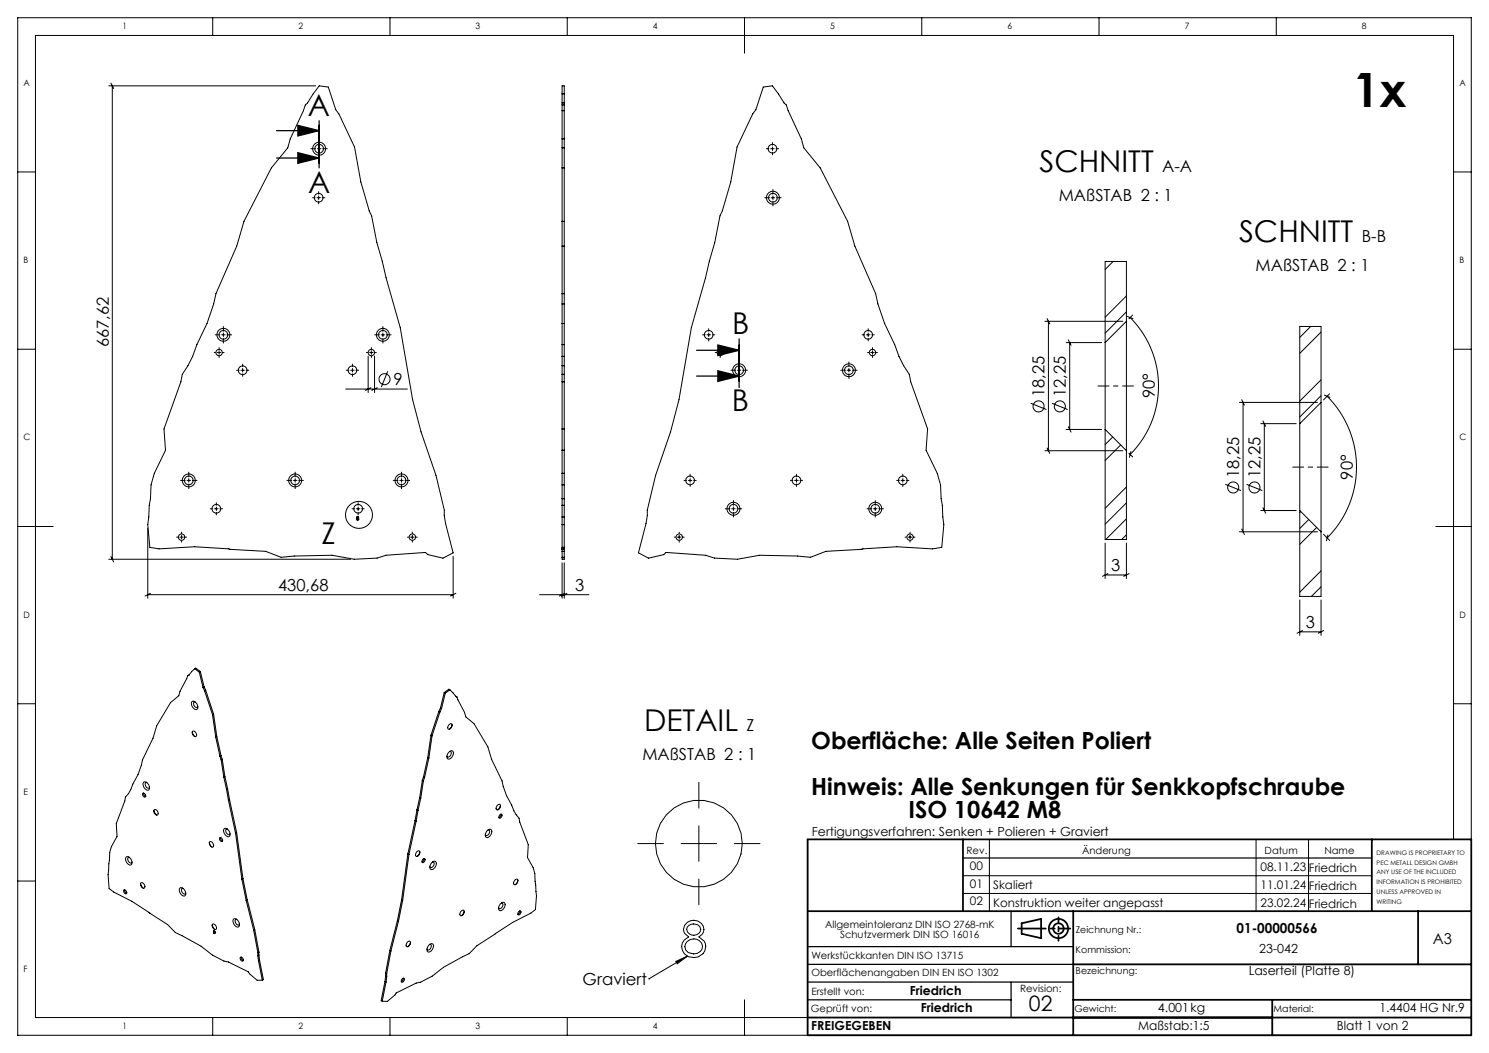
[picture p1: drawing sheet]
<svg xmlns="http://www.w3.org/2000/svg" width="420mm" height="297mm" viewBox="0 0 420 297" stroke-linecap="round" stroke-linejoin="round" font-family="sans-serif">
<g fill="none" stroke="#000" stroke-width=".28">
<path d="M60 5v5M110 5v5M160 5v5M210 5v10M260 5v5M310 5v5M360 5v5M30.7 24.2h58.3M31.3 23.5l.8 1.5M31.7 24.2v133.5M90 39.6v1.3M90 24.2l2.6 .4 2.1 6.3 .9 1.2 4.4 9.4 1.8 9.8 2.3 8.2 .7 1.4 1.5 7.5 6.6 24 3.5 20.3 2.4 9.1 4.2 12.3 2.3 9.8v1.5l.4 2.3 2.1 8.2-2.8 1.5-4.3-1-.7-.6-11.1 .8-2.5 .8-6.5 .3-6.3-1.1-10.6 .2-3.7 .4-4.4-1.7-20-1.3-10 .6-2.6-.4-.6-6.4 .4-5.5 .3-1.8 .2-3.9 .9-3.3 3.2-6.5-.4-6 4.7-13.3 .4-2.1 1.6-2.4 1.3-2.7 1.2-3.3 2.9-6 1.9-5.5 .6-2.9 5.9-13.4 2-7 7.7-15 4.7-5.7 .7-2.5 3.7-8 .5-1.6 .6-.6z"/>
<path d="M158.6 24.2h.6v133.5h-.6zM158.6 39.2h.6M158.6 31.2h.6M158.6 29.6h.6M158.6 29h.6M158.6 26.5h.6M215.3 24.6l2.6-.4 3.3 4.8 .6 .6 .5 1.6 3.7 8 .7 2.5 4.7 5.7 7.7 15 2 7 5.9 13.4 .6 2.9 1.9 5.5 2.9 6 1.2 3.3 1.3 2.7 1.6 2.4 .4 2.1 4.7 13.3-.4 6 3.2 6.5 .9 3.3 .2 3.9 .3 1.8 .4 5.5-.6 6.4-2.6 .4-10-.6-20 1.3-4.4 1.7-3.7-.4-10.6-.2-6.3 1.1-6.5-.3-2.4-.8-11.2-.8-.7 .6-4.2 1-2.9-1.5 2.1-8.2 .4-2.3v-1.5l2.3-9.8 4.2-12.3 2.4-9.1 3.5-20.3 6.6-24 1.5-7.5 .7-1.4 2.3-8.2 1.8-9.8 4.4-9.4 .9-1.2zM5 48.5h5M87.7 41.9h1.3M88.2 55.8h.7M89.4 55.8h1M89.5 41.9h1"/>
<path d="M89.9 54v.8M89.9 55.3v1M89.9 56.8v.7M90 41.4v1M90 42.9v1.4M90.9 55.8h.7M91 41.9h1.3M158.6 47.4h.6M158.6 41.7h.6M215.7 55.8h1.3M216.2 41.9h.7M217.4 41.9h1"/>
<path d="M217.5 55.8h1M217.9 40.2v.7M217.9 41.4v1M217.9 42.9v.8M218 53.4v1.4M218 55.3v1M218 56.8v1.3M218.9 41.9h.7M219 55.8h1.3M410 48.5h5M158.6 69.4h.6M158.6 62.4h.6"/>
<path d="M314 73.7l-2.3 2.3M5 98.5h5M60.4 99.4h.4M60.7 94.4h1.3M61.3 99.4h1M61.8 98v.4M61.8 98.9v1M62.5 94.4h1M62.8 99.4h.4M63 92.1v1.3M63 93.9v1M63 95.4v1.4"/>
<path d="M64 94.4h1.3M103.3 99.4h.4M104.2 99.4h1M104.7 98v.4M104.7 98.9v1M105.7 94.4h1.3M105.7 99.4h.4M107.5 94.4h1M108 92.1v1.3M108 93.9v1M108 95.4v1.4M109 94.4h1.3"/>
<path d="M158.6 97.2h.6M158.6 91.2h.6M158.6 85.7h.6M158.6 82.8h.6M198.2 94.4h.7M199.4 94.4h1M199.9 92.7v.7M199.9 93.9v1M199.9 95.4v.8M200.9 94.4h.7M201.8 99.4h.4M202.7 99.4h1"/>
<path d="M203.2 98v.4M203.2 98.9v1M204.2 99.4h.4M243.2 94.4h.7M244.4 94.4h1M244.7 99.4h.4M244.9 92.7v.7M244.9 93.9v1M244.9 95.4v.8M245.6 99.4h1M245.9 94.4h.7M246.1 98v.4"/>
<path d="M246.1 98.9v1M247.1 99.4h.4M294.7 90.6h22M295.3 89.9l.8 1.5M295.7 90.6v36.5M300.7 96.6h10M301.3 95.9l.8 1.5M301.7 96.6v24.5M311.7 96.6v24.5M317.7 83.5l-6 6M317.7 88l-6 6M317.7 90.6v-16.9h-6v22.9"/>
<path d="M317.7 90.6v36.5M317.7 90.6l-6 6M318 89.3l1.6 .6M318.8 89.6a27.3 27.3 0 0 1 0 38.6M319.5 88.9l-1.1 1M369.7 92.1l-3.1 3.1M372.6 93.7l-6 6M410 98.5h5M61.8 100.4v.4M66.7 104.4h.7M67.9 104.4h1M68.4 102.7v.7"/>
<path d="M68.4 103.9v1M68.4 105.4v.8M69.4 104.4h.8M97.5 109.7h17.4M97.7 104.4h.7M98.9 104.4h1M99.4 102.7v.7M99.4 103.9v1M99.4 105.4v.8M100.4 104.4h.7M103.8 100.4v10.3M104.6 109.3l-1.5 .8"/>
<path d="M104.7 100.4v.4M105.6 100.4v10.3M106.4 109.3l-1.5 .8M109.4 104.7l-1.8 4.5M158.6 107.7h.6M158.6 105.6h.6M158.6 103.2h.6M158.6 100.5h.6M203.2 100.4v.4M206.2 104.4h1.3M208 104.4h1M208.5 102.1v1.3"/>
<path d="M208.5 103.9v1M208.5 105.4v1.4M209.5 104.4h1.3M237.1 104.4h1.4M239 104.4h1M239.5 102.1v1.3M239.5 103.9v1M239.5 105.4v1.4M240.5 104.4h1.3M246.1 100.4v.4M290.7 113.7l4.5 1.8M296.7 113.7l4.5 1.8"/>
<path d="M349.6 113.5h22M350.2 112.7l.8 1.6M350.6 113.5v36.5M355.6 119.5h10M356.2 118.7l.8 1.6M356.6 119.5v24.5M366.6 119.5v24.5M372.6 113.5v-21.4h-6v27.4M372.6 113.5v36.5M372.6 113.5l-6 6M372.6 107.1l-6 6M372.6 111.6l-6 6"/>
<path d="M373.6 111.4l1.5 .7M374.3 111.8a28.3 28.3 0 0 1 0 39.9M375.1 111.1l-1.8 1.7M50.9 135.5h1.3M52.7 135.5h1M53.2 133.2v1.3M53.2 135v1M53.2 136.5v1.3M54.2 135.5h1.4M80.9 135.5h1.3M82.7 135.5h1M83.2 133.2v1.3"/>
<path d="M83.2 135v1M83.2 136.5v1.3M84.2 135.5h1.4M110.9 135.5h1.3M112.7 135.5h1M113.2 133.2v1.3M113.2 135v1M113.2 136.5v1.3M114.2 135.5h1.4M158.6 136.8h.6M158.6 133.5h.6M158.6 127h.6"/>
<path d="M158.6 121h.6M192.9 135.5h.8M194.2 135.5h1M194.7 133.8v.7M194.7 135v1M194.7 136.5v.7M195.7 135.5h.7M222.9 135.5h.8M224.2 135.5h1M224.7 133.8v.7M224.7 135v1M224.7 136.5v.7"/>
<path d="M225.7 135.5h.7M252.9 135.5h.8M254.2 135.5h1M254.7 133.8v.7M254.7 135v1M254.7 136.5v.7M255.7 135.5h.7M294.7 127.1h22M295.3 126.4l.8 1.5M300.7 121.1h10M301.3 120.4l.8 1.5M311.7 121.1v31.1h6v-25.1"/>
<path d="M311.7 121.1l6 6M313.9 123.3l-2.2 2.1M316.1 125.5l-4.4 4.4M317.7 137.4l-6 6M318.4 127.8l1.1 1.1M319 127.4l-.4 1.6M345.6 136.6l4.5 1.8M351.6 136.6l4.5 1.8M5 148.5h10M30.7 157.7h68.2M31.3 157l.8 1.5M41.7 149v19.7"/>
<path d="M49.8 151.5h.4M50.7 151.5h1M51.2 150.1v.4M51.2 151v1M51.2 152.5v.4M52.2 151.5h.4M59.3 143.5h.7M60.5 143.5h1M61 141.8v.7M61 143v1M61 144.5v.7M62 143.5h.7"/>
<path d="M99.3 143.5h.7M100.5 143.5h1M100.7 145.7a.26 .26 0 0 1 .4 0 .26 .26 0 0 1-.1 .4l.2 .2a.31 .31 0 0 1-.2 .4 .31 .31 0 0 1-.4-.1 .31 .31 0 0 1 .1-.5zM101 141.8v.7M101 143v1M101 144.5v.7M102 143.5h.7M114.9 151.5h.4M115.8 151.5h1M116.3 150.1v.4M116.3 151v1M116.3 152.5v.4"/>
<path d="M117.3 151.5h.4M127.8 156.9v11.8M158.6 158.7v10M158.6 148h.6M158.6 154.4h.6M158.6 145.8h.6M158.6 142.5h.6M158.6 140.7h.6M158.6 154.8h.6M158.6 154.9h.6M158.6 155h.6M158.6 155.5h.6"/>
<path d="M158.6 157.2h.6M159.2 158.7v10M190.2 151.5h.4M191.1 151.5h1M191.6 150.1v.4M191.6 151v1M191.6 152.5v.4M192.6 151.5h.4M204.6 143.5h1.3M206.4 143.5h1M206.9 141.2v1.3M206.9 143v1"/>
<path d="M206.9 144.5v1.3M207.9 143.5h1.3M244.6 143.5h1.3M246.4 143.5h1M246.9 141.2v1.3M246.9 143v1M246.9 144.5v1.3M247.9 143.5h1.3M255.3 151.5h.4M256.2 151.5h1M256.7 150.1v.4M256.7 151v1"/>
<path d="M256.7 152.5v.4M257.7 151.5h.4M311.7 153.2v10M317.7 141.8l-6 6M317.7 146.3l-5.8 5.9M317.7 150.8l-1.3 1.4M317.7 153.2v10M349.6 150h22M350.2 149.2l.8 1.6M355.6 144h10M356.2 143.2l.8 1.6M366.6 144v24.2h6v-18.2"/>
<path d="M366.6 144l6 6M366.9 144.3l-.3 .3M369.2 146.5l-2.6 2.6M371.4 148.8l-4.8 4.7M373.3 150.7l1.8 1.7M374.6 150.9l-.5 1.6M405 148.5h10M41.7 167.7h86.1M42.4 167.4l-1.5 .7M128.6 167.4l-1.5 .7M152.2 167.7h13.9M159.3 167.4l-1.5 .7"/>
<path d="M159.9 167.4l-1.5 .7M311.7 162.2h6M312.5 161.8l-1.5 .8M318.5 161.8l-1.5 .8M366.6 169.2v10M366.6 178.2h6M367.4 177.8l-1.5 .8M372.6 161l-6 6M372.6 165.5l-2.7 2.7M372.6 169.2v10M373.4 177.8l-1.5 .8M5 198.5h5"/>
<path d="M53.2 190.5l-.3 .1-2.1 4.4-.4 1.2-2.3 2-3.9 6.5-1 3.5-3 6.1-1.3 4.2-1.4 2.6-.6 1.6-1.5 2.1-.2 1.1-2.4 6.4 .2 3.6-1.6 2.9-.4 1.6-.1 2.3a35.2 35.2 0 0 0-.1 7.9l1.3 1 5.1 2.6 10.1 6.6 2.2 2.2 7.2 3.9 3.2 2.5 3.3 1.7 1.2 .2 5.7 2.8 .3 .6 2.1 1.8h1.5M53.3 190.4h-.1M54.1 197.9a1.45 1.45 0 0 1 1.6 2 1.09 1.09 0 0 1-1.1 0 1.09 1.09 0 0 1-.6-1zM54.9 188.6l-1.7 1.9M54.9 188.6l1.3 1M54.9 188.6l.3-.2 1.3 1M55.1 198a.61 .61 0 0 0-.6 .5 .61 .61 0 0 0 .3 .7 .5 .5 0 0 0 .5 .4 .5 .5 0 0 0 .5-.3M56.2 189.6l1.1 4.3M56.5 189.4l-.3 .2M56.5 189.4l1.1 4.3M57.3 193.9l.4 .9M57.6 193.7l-.3 .2"/>
<path d="M57.6 193.7l.4 1M57.7 194.8l2.2 6.8M58 194.7l-.3 .1M58 194.7l2.2 6.7M124.2 199.7l.3 .1M124.2 199.7l-.4 .9M124.5 199.8l-.4 1M125.3 195.3l.3 .2M125.3 195.3l-1.1 4.4M125.6 195.5l-1.1 4.3M126.9 194.6l1.7 1.8M126.9 194.6l-1.3 .9"/>
<path d="M126.9 194.6l-.3-.2-1.3 .9M128.5 196.4h.1M128.6 196.4l.3 .2 2.1 4.3 .4 1.3 2.3 1.9 3.9 6.6 1 3.5 3 6.1 1.3 4.1 1.4 2.7 .6 1.6 1.5 2.1 .2 1.1 2.4 6.3-.2 3.7 1.6 2.8 .5 1.7v2.2a35.2 35.2 0 0 1 .1 8l-1.3 1-5.1 2.6-10.1 6.5-2.2 2.3-7.2 3.8-3.2 2.5-3.2 1.7-1.3 .3-5.7 2.8-.3 .5-2.1 1.8h-1.5M410 198.5h5M54.2 206.5l.8 1.3M54.4 206.2a.95 .95 0 0 1 .9 .5 .95 .95 0 0 1-.1 1.1 1.07 1.07 0 0 1-.8-1.6zM59.9 201.6l.9 6.3M60.2 201.4l-.3 .2M60.2 201.4l.9 6.3M60.8 207.9l1.2 5.4M61.1 207.7l-.3 .2M61.1 207.7l1.2 5.4"/>
<path d="M62 213.3l.4 1M62.3 213.1l-.3 .2M62.3 213.1l.4 1M62.4 214.3l.7 4.9M62.7 214.1l-.3 .2M62.7 214.1l.7 4.9M63.1 219.2l.8 3.4M63.4 219l-.3 .2M63.4 219l.8 3.5M119.5 219.1l.3 .1M119.5 219.1l-.4 1M119.8 219.2l-.4 1.1"/>
<path d="M120.7 213.6l.3 .2M120.7 213.6l-1.2 5.5M121 213.8l-1.2 5.4M121.6 207.4l.3 .1M121.6 207.4l-.9 6.2M121.9 207.5l-.9 6.3M123.8 200.6l.3 .2M123.8 200.6l-2.2 6.8M124.1 200.8l-2.2 6.7M126.6 212.1a.7 .7 0 0 1 1-.3 .7 .7 0 0 1 .2 1 1.09 1.09 0 0 1-.5 1.1 1.09 1.09 0 0 1-1.2-.1 1.75 1.75 0 0 1 .5-1.7zM126.7 204.4a.48 .48 0 0 1 .7-.2 .48 .48 0 0 1 .1 .7 .65 .65 0 0 1-.4 .7 .65 .65 0 0 1-.8-.2zM126.8 212a.61 .61 0 0 1 .6 .5 .61 .61 0 0 1-.4 .6 .5 .5 0 0 1-.4 .4 .5 .5 0 0 1-.5-.2"/>
<path d="M127.5 204.4l-.7 1.3M40.3 223.8a.64 .64 0 0 1 .7 .3 .64 .64 0 0 1-.2 .7 .85 .85 0 0 1-.5-1zM40.5 220.7a1.45 1.45 0 0 1 1.6 1.9 1.09 1.09 0 0 1-1.2 0 1.09 1.09 0 0 1-.5-1zM40.5 223.7l.2 .6 .4 .4M41.4 220.7a.61 .61 0 0 0-.5 .5 .61 .61 0 0 0 .3 .7 .5 .5 0 0 0 .4 .4 .5 .5 0 0 0 .6-.3M43.4 228.6l.7 1.3M43.5 228.4a.95 .95 0 0 1 1 .5 .95 .95 0 0 1-.1 1 1.07 1.07 0 0 1-.9-1.5zM59 237.6l.8 1.3M59.2 237.4a.95 .95 0 0 1 .9 .5 .95 .95 0 0 1-.1 1 1.07 1.07 0 0 1-.8-1.5zM62 236.3a.64 .64 0 0 1 .7 .3 .64 .64 0 0 1-.2 .8 .85 .85 0 0 1-.5-1.1zM62.2 236.2l.1 .6 .5 .4M63.2 233.8a1.45 1.45 0 0 1 1.6 1.9 1.09 1.09 0 0 1-1.1 .1 1.09 1.09 0 0 1-.6-1.1z"/>
<path d="M63.9 222.6l.5 3.1M64.1 233.9a.61 .61 0 0 0-.5 .5 .61 .61 0 0 0 .3 .6 .5 .5 0 0 0 .5 .4 .5 .5 0 0 0 .5-.3M64.2 222.5l-.3 .1M64.2 222.5l.5 3M64.4 225.7l2.1 9.4M64.7 225.5l-.3 .2M64.7 225.5l2.1 9.4M66.5 235.1l1.7 12.8M66.8 234.9l-.3 .2M66.8 234.9l1.7 12.9M117.1 231.5l.3 .1M117.1 231.5l-2 9.3"/>
<path d="M117.4 231.6l-2 9.4M117.6 228.4l.3 .2M117.6 228.4l-.5 3.1M117.9 228.6l-.5 3M118.4 224.9l.3 .2M118.4 224.9l-.8 3.5M118.7 225.1l-.8 3.5M119.1 220.1l.3 .2M119.1 220.1l-.7 4.8M119.4 220.3l-.7 4.8M137.4 234.3a.7 .7 0 0 1 1.1-.4 .7 .7 0 0 1 .2 1.1 1.09 1.09 0 0 1-.6 1 1.09 1.09 0 0 1-1.1 0 1.75 1.75 0 0 1 .4-1.7zM137.6 234.1a.61 .61 0 0 1 .6 .5 .61 .61 0 0 1-.3 .7 .5 .5 0 0 1-.5 .4 .5 .5 0 0 1-.5-.3"/>
<path d="M140.3 227.1a.48 .48 0 0 1 .7-.2 .48 .48 0 0 1 .1 .8 .65 .65 0 0 1-.4 .6 .65 .65 0 0 1-.8-.1zM141 229.8a.41 .41 0 0 1 .6 0 .41 .41 0 0 1-.1 .6 .43 .43 0 0 1-.7 .3 .43 .43 0 0 1 .1-.7zM141.2 227.1l-.8 1.3M141.3 229.6l-.1 .7-.5 .3M179.9 237.9h7.2M192.1 237.9h10M197.1 220.7v7.2M197.1 232.9v10M207.1 237.9h7.3M227.8 236.8v55.2M279.1 236.8v20.2M354.3 236.8v20.2"/>
<path d="M369.1 236.8v20.2M410 236.8v-226.8h-400v277h217.8M415 236.8v-231.8h-410v287h410M5 248.5h5M34.9 251a.64 .64 0 0 1 .7 .4 .64 .64 0 0 1-.1 .7 .85 .85 0 0 1-.6-1.1zM35.2 251l.1 .6 .4 .3M35.6 241.8a1.45 1.45 0 0 1 1.6 1.9 1.09 1.09 0 0 1-1.2 0 1.09 1.09 0 0 1-.5-1zM36.5 241.9a.61 .61 0 0 0-.6 .4 .61 .61 0 0 0 .4 .7 .5 .5 0 0 0 .4 .4 .5 .5 0 0 0 .5-.3M39.7 249.2l.7 1.3M39.8 249a.95 .95 0 0 1 .9 .5 .95 .95 0 0 1-.1 1 1.07 1.07 0 0 1-.8-1.5zM50.7 250.5a1.45 1.45 0 0 1 1.6 1.9 1.09 1.09 0 0 1-1.1 .1 1.09 1.09 0 0 1-.6-1zM51.6 250.6a.61 .61 0 0 0-.5 .5 .61 .61 0 0 0 .3 .7 .5 .5 0 0 0 .5 .4 .5 .5 0 0 0 .5-.3"/>
<path d="M65.9 259.3a1.45 1.45 0 0 1 1.6 1.9 1.09 1.09 0 0 1-1.2 0 1.09 1.09 0 0 1-.5-1zM66.8 259.3a.61 .61 0 0 0-.6 .5 .61 .61 0 0 0 .4 .7 .5 .5 0 0 0 .4 .4 .5 .5 0 0 0 .5-.3M68.2 247.9l1.2 6M68.5 247.8l-.3 .1M68.5 247.8l1.2 5.9M69.4 253.9l2.1 8.4M69.7 253.7l-.3 .2M69.7 253.7l2.1 8.4M112.1 259.7l.3 .2M112.1 259.7l-2.1 8.4M112.4 259.9l-2.1 8.3M113.3 253.7l.3 .2"/>
<path d="M113.3 253.7l-1.2 6M113.6 253.9l-1.2 6M115.1 240.8l.3 .2M115.1 240.8l-1.8 12.9M115.4 241l-1.8 12.9M117.6 240.2a.48 .48 0 0 1 .7-.2 .48 .48 0 0 1 .1 .8 .65 .65 0 0 1-.4 .7 .65 .65 0 0 1-.8-.2zM118.4 240.3l-.7 1.2M119.3 242.4a.41 .41 0 0 1 .6-.1 .41 .41 0 0 1-.1 .7 .43 .43 0 0 1-.7 .2 .43 .43 0 0 1 .1-.7zM119.6 242.2l-.1 .6-.5 .3M121.8 243.3a.7 .7 0 0 1 1-.3 .7 .7 0 0 1 .2 1 1.09 1.09 0 0 1-.5 1 1.09 1.09 0 0 1-1.2 0 1.75 1.75 0 0 1 .5-1.7zM122 243.1a.61 .61 0 0 1 .6 .5 .61 .61 0 0 1-.4 .7 .5 .5 0 0 1-.4 .4 .5 .5 0 0 1-.5-.3M130.1 257a.48 .48 0 0 1 .7-.2 .48 .48 0 0 1 .1 .7 .65 .65 0 0 1-.4 .7 .65 .65 0 0 1-.8-.2z"/>
<path d="M130.9 257l-.7 1.3M141.2 254.9a.7 .7 0 0 1 1-.3 .7 .7 0 0 1 .2 1 1.09 1.09 0 0 1-.5 1 1.09 1.09 0 0 1-1.2 0 1.75 1.75 0 0 1 .5-1.7zM141.4 254.7a.61 .61 0 0 1 .6 .5 .61 .61 0 0 1-.4 .7 .5 .5 0 0 1-.4 .4 .5 .5 0 0 1-.6-.3M145.3 248.2a.48 .48 0 0 1 .7-.2 .48 .48 0 0 1 0 .8 .65 .65 0 0 1-.4 .6 .65 .65 0 0 1-.7-.1zM146.1 248.2l-.8 1.3M146.3 257.1a.41 .41 0 0 1 .7 0 .41 .41 0 0 1-.2 .6 .43 .43 0 0 1-.7 .3 .43 .43 0 0 1 .1-.7zM146.6 256.9l-.1 .6-.4 .4M197.1 247.9v7.3M271.6 252h115.3M271.6 247h115.3M59.9 260.9l.7 1.3M60 260.7a.95 .95 0 0 1 .9 .5 .95 .95 0 0 1-.1 1 1.07 1.07 0 0 1-.8-1.5z"/>
<path d="M60.2 262.9l.2 .3M60.2 262.9h.1M60.2 262.7l.3 .2M60.2 262.7l.1 .1M60.2 262.7h.1M60.3 263l.2 .1M60.3 262.6l-.1 .1M60.3 262.9h-.1M60.3 262.9h.1M60.3 262.7l.2 .1M60.3 262.7h.1M60.3 262.8l-.1 .1"/>
<path d="M60.3 262.8h.1M60.4 263.2h.1M60.4 262.7h-.1M60.4 262.7h.1M60.4 262.7l.1 .1M60.4 262.9l.1 .2M60.4 262.9h.1M60.4 262.9l-.1 .1M60.5 262.9v.3h-.1M60.5 262.9h.1M60.5 262.8v.1M60.5 262.8h.1"/>
<path d="M60.5 263.1v.1M60.5 263.1h.1M67.8 270a.64 .64 0 0 1 .7 .3 .64 .64 0 0 1-.1 .8 .85 .85 0 0 1-.6-1.1zM68 269.9l.2 .7 .4 .3M71.5 262.3l1.2 6.4M71.8 262.1l-.3 .2M71.8 262.1l1.2 6.5M72.7 269.6l.2 1.4M72.7 268.7v.9M72.9 271l1.1 5.5M73 269.4l-.3 .2M73 269.4l.2 1.5"/>
<path d="M73 268.6l-.3 .1M73 268.6v.8M73.2 270.9l-.3 .1M73.2 270.9l1.1 5.4-.3 .2M108.6 276.8l.3 .2M108.6 276.8l-1.1 5.4 .3 .2M108.8 274.5l.3 .2M108.8 274.5v.8M108.8 275.3l.3 .2M108.8 275.3l-.2 1.5M108.9 277l-1.1 5.4M109.1 274.7v.8"/>
<path d="M109.1 275.5l-.2 1.5M110 268.1l.3 .1M110 268.1l-1.2 6.4M110.3 268.2l-1.2 6.5M113.4 276.1a.41 .41 0 0 1 .7-.1 .41 .41 0 0 1-.2 .7 .43 .43 0 0 1-.7 .3 .43 .43 0 0 1 .1-.8zM113.8 275.9l-.2 .6-.4 .4M115 265.7a.48 .48 0 0 1 .7-.2 .48 .48 0 0 1 0 .8 .65 .65 0 0 1-.4 .6 .65 .65 0 0 1-.7-.1zM115.8 265.7l-.8 1.3M121 266.6a.7 .7 0 0 1 1-.4 .7 .7 0 0 1 .2 1.1 1.09 1.09 0 0 1-.5 1 1.09 1.09 0 0 1-1.2-.1 1.75 1.75 0 0 1 .5-1.6zM121.2 266.4a.61 .61 0 0 1 .5 .5 .61 .61 0 0 1-.3 .7 .5 .5 0 0 1-.4 .4 .5 .5 0 0 1-.6-.3M183 276.1h.1M190.6 271.2l3.3-1.5-2.9 2.1z"/>
<path d="M193.8 265.6a2.55 2.55 0 0 1 2.6-.7 2.55 2.55 0 0 1 1.8 2 2.27 2.27 0 0 1-2.5 2.2l-1.6-.4a1.93 1.93 0 0 1-.3-3.1zM193.9 269.7l-10.9 6.4M193.9 260.1a2.72 2.72 0 0 1 3.6 0 2.72 2.72 0 0 1 .6 3.4l-1 .8 1.5 1.2a3.1 3.1 0 0 1-2.9 4.6 3 3 0 0 1-3.3-2.3 3 3 0 0 1 1.8-3.5l-1.1-1a2.29 2.29 0 0 1 .8-3.2zM194.2 261.1a2.17 2.17 0 0 1 3.5 1 2.02 2.02 0 0 1-2 1.7 2.02 2.02 0 0 1-2-1.7zM60 287v5M110 287v5M160 287v5M210 282v10"/>
<circle cx="89.9" cy="55.8" r="1.22"/>
<circle cx="90" cy="41.9" r="1.82"/>
<circle cx="90" cy="41.9" r="1.22"/>
<circle cx="217.9" cy="41.9" r="1.23"/>
<circle cx="218" cy="55.8" r="1.22"/>
<circle cx="218" cy="55.8" r="1.82"/>
<circle cx="61.8" cy="99.4" r=".9"/>
<circle cx="63" cy="94.4" r="1.23"/>
<circle cx="63" cy="94.4" r="1.82"/>
<circle cx="104.7" cy="99.4" r=".9"/>
<circle cx="108" cy="94.4" r="1.23"/>
<circle cx="108" cy="94.4" r="1.82"/>
<circle cx="199.9" cy="94.4" r="1.23"/>
<circle cx="203.2" cy="99.4" r=".9"/>
<circle cx="244.9" cy="94.4" r="1.23"/>
<circle cx="246.1" cy="99.4" r=".9"/>
<circle cx="68.4" cy="104.4" r="1.23"/>
<circle cx="99.4" cy="104.4" r="1.23"/>
<circle cx="108.5" cy="107" r="1.56"/>
<circle cx="208.5" cy="104.4" r="1.82"/>
<circle cx="208.5" cy="104.4" r="1.23"/>
<circle cx="239.5" cy="104.4" r="1.23"/>
<circle cx="239.5" cy="104.4" r="1.82"/>
<circle cx="292.9" cy="114.6" r="1.56"/>
<circle cx="298.9" cy="114.6" r="1.56"/>
<circle cx="53.2" cy="135.5" r="1.23"/>
<circle cx="53.2" cy="135.5" r="1.82"/>
<circle cx="83.2" cy="135.5" r="1.23"/>
<circle cx="83.2" cy="135.5" r="1.82"/>
<circle cx="113.2" cy="135.5" r="1.23"/>
<circle cx="113.2" cy="135.5" r="1.82"/>
<circle cx="194.7" cy="135.5" r="1.23"/>
<circle cx="224.7" cy="135.5" r="1.23"/>
<circle cx="254.7" cy="135.5" r="1.23"/>
<circle cx="347.8" cy="137.5" r="1.56"/>
<circle cx="353.8" cy="137.5" r="1.56"/>
<circle cx="51.2" cy="151.5" r=".9"/>
<circle cx="61" cy="143.5" r="1.23"/>
<circle cx="100.9" cy="145.9" r=".18"/>
<circle cx="100.9" cy="146.4" r=".24"/>
<circle cx="101" cy="143.5" r="1.23"/>
<circle cx="101.3" cy="145.2" r="3.8"/>
<circle cx="116.3" cy="151.5" r=".9"/>
<circle cx="191.6" cy="151.5" r=".9"/>
<circle cx="206.9" cy="143.5" r="1.83"/>
<circle cx="206.9" cy="143.5" r="1.23"/>
<circle cx="246.9" cy="143.5" r="1.83"/>
<circle cx="246.9" cy="143.5" r="1.23"/>
<circle cx="256.7" cy="151.5" r=".9"/>
<circle cx="197.1" cy="237.9" r="12.2"/>
</g>
<g fill="none" stroke="#000" stroke-width=".35">
<path d="M78 36.9h12M84 35.4l6 1.5-6 1.5zM90 34.1v13.3M78 44.6h12M84 43.1l6 1.5-6 1.5zM196.5 98.8h12M202.5 97.3l6 1.5-6 1.5zM208.5 95.6v13.7M196.5 106.1h12M202.5 104.6l6 1.5-6 1.5zM271.6 242h115.3M285.2 257v10"/>
<path d="M227.8 277h74.9M227.8 267h74.9M227.8 272h74.9M285.2 277v10M227.8 282h57.4"/>
</g>
<g fill="none" stroke="#000" stroke-width=".5">
<path d="M227.8 236.8h187.2v55.2h-187.2zM271.6 236.8v20.2M386.9 236.8v20.2M227.8 257h187.2M302.7 257v35M400 257v15M288.2 260.4l5.5-1.2v5.4l-5.5-1.2zM302.7 272h112.3M227.8 287h187.2M302.7 282h112.3M358.9 282v10"/>
<circle cx="298.6" cy="261.9" r="2.72"/>
<circle cx="298.6" cy="261.9" r="1.47"/>
</g>
<path d="M287.1 261.9h14.8" fill="none" stroke="#000" stroke-width=".5" stroke-dasharray="15.2 1.3 1.3 1.3" stroke-dashoffset="7.4"/>
<path d="M298.6 258.7v6.6" fill="none" stroke="#000" stroke-width=".5" stroke-dasharray="15.2 1.3 1.3 1.3" stroke-dashoffset="13.8"/>
<path d="M319.7 108.9h-10M374.6 131.7h-10" fill="none" stroke="#000" stroke-width=".28" stroke-dasharray="15.2 1.3 1.3 1.3" stroke-dashoffset="12.1"/>
<g fill="#000">
<path d="M190.6 271.2l3.3-1.5-2.9 2.1z"/>
<path d="M84 35.4l6 1.5-6 1.5zM84 43.1l6 1.5-6 1.5z"/>
<path d="M202.5 97.3l6 1.5-6 1.5zM202.5 104.6l6 1.5-6 1.5z"/>
</g>
<text font-size="13.3" x="381.7" y="30.2">1x</text>
<g font-size="8.5">
<text x="86.8" y="32.7">A</text>
<text x="293.2" y="48.4">SCHNITT</text>
<text x="86.9" y="54.3">A</text>
<text x="349.5" y="68.2">SCHNITT</text>
<text x="206.6" y="94.3">B</text>
<text x="206.5" y="115.9">B</text>
<text x="90.7" y="153.5">Z</text>
<text x="181.7" y="206.2">DETAIL</text>
</g>
<g font-size="6.7">
<text x="228.8" y="211.2">Oberfläche: Alle Seiten Poliert</text>
<text x="228.8" y="224.2">Hinweis: Alle Senkungen für Senkkopfschraube</text>
<text x="256.3" y="230.6">ISO 10642 M8</text>
</g>
<text font-size="6" x="290.2" y="285.2">02</text>
<g font-size="4.7">
<text x="327.8" y="48.4">A-A</text>
<text x="298.6" y="56.6">MAßSTAB 2 : 1</text>
<text x="384.1" y="68.2">B-B</text>
<text x="354.2" y="76.4">MAßSTAB 2 : 1</text>
<text x="30.7" y="97.9" transform="rotate(-90 30.7 97.9)">667,62</text>
<text x="111" y="108.7">9</text>
<text x="294.7" y="112.1" transform="rotate(-90 294.7 112.1)">18,25</text>
<text x="300.7" y="112.1" transform="rotate(-90 300.7 112.1)">12,25</text>
<text x="325.8" y="112.4" transform="rotate(-90 325.8 112.4)">90°</text>
<text x="349.6" y="134.9" transform="rotate(-90 349.6 134.9)">18,25</text>
<text x="355.6" y="134.9" transform="rotate(-90 355.6 134.9)">12,25</text>
<text x="381.6" y="135.3" transform="rotate(-90 381.6 135.3)">90°</text>
<text x="313.4" y="161.2">3</text>
<text x="78.4" y="166.7">430,68</text>
<text x="162.2" y="166.7">3</text>
<text x="368.3" y="177.2">3</text>
<text x="210.6" y="206.2">Z</text>
<text x="181.2" y="214.4">MAßSTAB 2 : 1</text>
<text x="164.3" y="277.9">Graviert</text>
</g>
<text font-size="4.2" x="404.2" y="266.2">A3</text>
<text font-size="3.9" x="348.8" y="263.3">01-00000566</text>
<g font-size="3.5">
<text x="229" y="235.7">Fertigungsverfahren: Senken + Polieren + Graviert</text>
<text x="355.2" y="268.8">23-042</text>
<text x="352.2" y="275.1">Laserteil (Platte 8)</text>
<text x="256.6" y="280.5">Friedrich</text>
<text x="259.8" y="285.5">Friedrich</text>
<text x="326.6" y="285.5">4.001kg</text>
<text x="389.1" y="285.5">1.4404 HG Nr.9</text>
<text x="228.8" y="290.6">FREIGEGEBEN</text>
<text x="321" y="290.6">Maßstab:1:5</text>
<text x="377.1" y="290.6">Blatt 1 von 2</text>
</g>
<g font-size="3.3">
<text x="273.6" y="245.4">00</text>
<text x="355.5" y="245.8">08.11.23</text>
<text x="273.6" y="250.4">01</text>
<text x="280.1" y="250.8">Skaliert</text>
<text x="355.5" y="250.8">11.01.24</text>
<text x="369.2" y="246">Friedrich</text>
<text x="369.2" y="251">Friedrich</text>
<text x="273.6" y="255.4">02</text>
<text x="280.1" y="255.8">Konstruktion weiter angepasst</text>
<text x="355.5" y="255.8">23.02.24</text>
<text x="369.2" y="256">Friedrich</text>
</g>
<g font-size="2.8">
<text x="272.6" y="240.7">Rev.</text>
<text x="305.2" y="240.7">Änderung</text>
<text x="356.7" y="240.7">Datum</text>
<text x="373.6" y="240.7">Name</text>
<text x="232.7" y="261.8">Allgemeintoleranz DIN ISO 2768-mK</text>
<text x="237" y="264.6">Schutzvermerk DIN ISO 16016</text>
<text x="228.9" y="270.4">Werkstückkanten DIN ISO 13715</text>
<text x="228.9" y="275.3">Oberflächenangaben DIN EN ISO 1302</text>
<text x="228.9" y="280.6">Erstellt von:</text>
<text x="287.7" y="279.8">Revision:</text>
<text x="228.7" y="285.5">Geprüft von:</text>
</g>
<g font-size="2.7">
<text x="303.4" y="263.3">Zeichnung Nr.:</text>
<text x="303.4" y="268.8">Kommission:</text>
<text x="303.4" y="274.7">Bezeichnung:</text>
<text x="303.1" y="285.5">Gewicht:</text>
<text x="359.2" y="285.5">Material:</text>
</g>
<g font-size="2.5">
<text x="34.6" y="8.2">1</text>
<text x="84.2" y="8.2">2</text>
<text x="134.2" y="8.2">3</text>
<text x="184.2" y="8.2">4</text>
<text x="234.2" y="8.2">5</text>
<text x="284.2" y="8.2">6</text>
<text x="334.2" y="8.2">7</text>
<text x="384.2" y="8.2">8</text>
<text x="6.7" y="24.2">A</text>
<text x="411.7" y="24.2">A</text>
<text x="6.7" y="74.2">B</text>
<text x="411.7" y="74.2">B</text>
<text x="6.7" y="124.2">C</text>
<text x="411.7" y="124.2">C</text>
<text x="6.7" y="174.2">D</text>
<text x="411.7" y="174.2">D</text>
<text x="6.7" y="224.2">E</text>
<text x="6.7" y="274.2">F</text>
<text x="34.6" y="290.2">1</text>
<text x="84.2" y="290.2">2</text>
<text x="134.2" y="290.2">3</text>
<text x="184.2" y="290.2">4</text>
</g>
<g font-size="1.8">
<text x="388.3" y="241.1">DRAWING IS PROPRIETARY TO</text>
<text x="388.3" y="243.9">PEC METALL DESIGN GMBH</text>
<text x="388.3" y="246.6">ANY USE OF THE INCLUDED</text>
<text x="388.3" y="249.4">INFORMATION IS PROHIBITED</text>
<text x="388.3" y="252.2">UNLESS APPROVED IN</text>
<text x="388.3" y="254.9">WRITING</text>
</g>
</svg>
